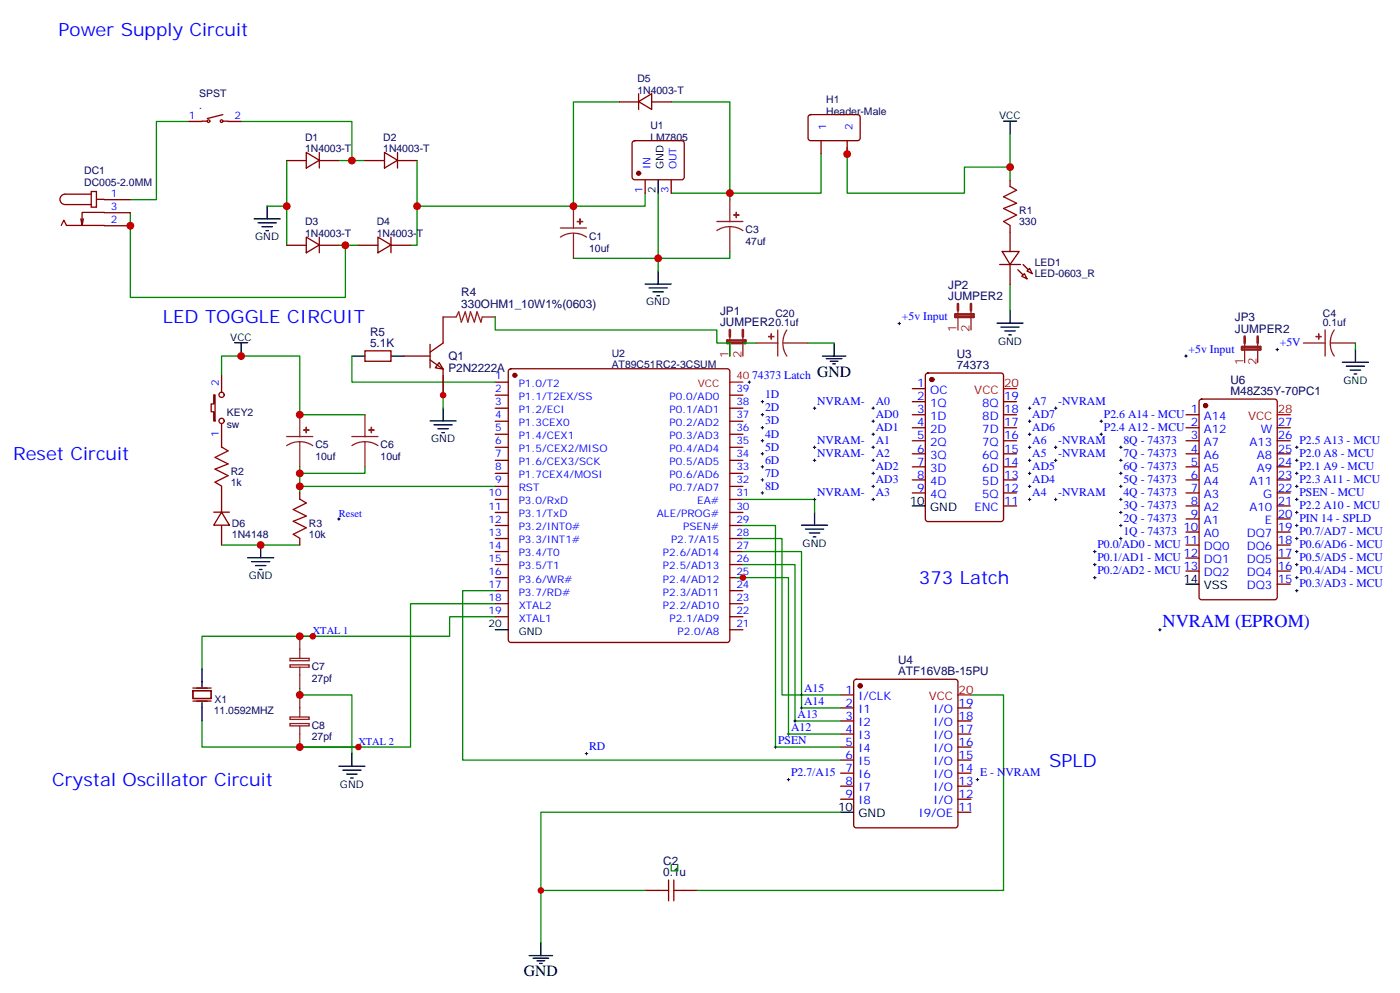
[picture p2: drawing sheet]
<svg xmlns="http://www.w3.org/2000/svg" width="379mm" height="269mm" viewBox="0 0 379 269" stroke-linecap="round" stroke-linejoin="round" font-family="sans-serif">
<g fill="none" stroke="#008700" stroke-width=".35">
<path d="M51.2 32.9h-8.9v21.1h-7M65.3 32.9h29.9v10.6M167.6 27.6h-12.4v28.2M181.7 27.6h15.9v24.7h24.6v-10.6M229.3 39.9v12.4h31.8v-7.1h12.3M273.4 36.4v12.4M35.3 57.6v22.9h58.2v-14.1M72.3 55.8h5.3M77.6 43.5v22.9M91.7 43.5h7.1M112.9 43.5v22.9h-1.8M174.6 52.3v3.5h-61.7"/>
<path d="M178.2 52.3v21.1M181.7 52.3h15.9v1.7M91.7 66.4h5.3M197.6 68.2v1.7h-42.4M273.4 77v7M95.2 96.4v7h38.9M134.1 85.8v3.5h59.9v3.6h3.6v3.5M60 101.7v-5.3h21.1v15.9h17.7M119.9 101.7v8.8M81.1 126.4v1.7h17.7v-1.7M81.1 128.1v5.3M81.1 131.7h53"/>
<path d="M201.1 135.2h19.4v3.5M60 147.5h21.1M134.1 159.9h-8.9v45.8h102.3M199.3 156.4h14.1v42.3h14.1M201.1 145.8h10.6v42.3h15.8M201.1 142.2h8.8v60h17.6M201.1 152.8h14.1v42.4h12.3M201.1 149.3h15.9v42.3h10.5M81.1 172.2h3.6M134.1 166.9h-12.4v5.3h-67v8.8M134.1 163.4h-23v38.8h-56.4v-7M81.1 186.3v1.8h14.1v15.9"/>
<path d="M262.8 188.1h8.8v52.9h-82.9M81.1 202.2h15.9M227.5 219.9h-81.1v21.1M181.7 234v1.7h1.7v-1.7M174.6 241h-28.2v14.1"/>
</g>
<g fill="none" stroke="#000" stroke-width=".35">
<path d="M271.6 32.8h3.6M273.4 32.8v3.5M68.8 59.2h7M72.3 55.7v3.5M178.2 48.8v3.5M69.8 60.3h5M70.9 61.4h2.8M72 62.4h.7M174.6 76.9h7.1M175.7 77.9h4.9M176.7 79h2.9M178.2 73.4v3.5"/>
<path d="M63.5 92.8h3.5M65.3 92.8v3.5M95.2 96.4h3.6M105.8 96.4h3.6M177.8 80.1h.7M269.9 87.5h7M270.9 88.5h5M272 89.6h2.8M273 90.6h.8M273.4 83.9v3.6M116.4 113.9h7.1M117.5 115h4.9"/>
<path d="M118.5 116h2.9M119.6 117.1h.7M119.9 110.4v3.5M220.5 138.6v3.6M246.9 136.9h3.6M67 151h7.1M68.1 152h4.9M69.1 153.1h2.9M70.2 154.1h.7M70.6 147.4v3.6M217 142.2h7M218 143.2h5"/>
<path d="M219.1 144.3h2.8M220.1 145.3h.7M321 158.1h3.6M134.1 170.5h3.5M54.7 181v4.9M54.7 190.1v1.4M54.7 191.6v3.6M91.7 207.4h7.1M92.8 208.5h4.9M93.8 209.5h2.9M94.9 210.6h.7M95.2 203.9v3.5"/>
<path d="M227.5 219.9h3.6M143.2 258.7h6.4M144.3 259.4h4.2M146.4 255.1v3.6M145.3 260.1h2.2M146 260.8h.8"/>
</g>
<g fill="none" stroke="#000" stroke-width=".27">
<path d="M202.5 103.4h.7M202.8 103.1v.7M206 108.7h.7M206 112.3h.7M206 115.8h.7M206 119.3h.7M206.4 108.4v.7M206.4 111.9v.7M206.4 115.4v.7M206.4 119v.7M220.1 110.5h.7M220.5 110.1v.7"/>
<path d="M236 114h.7M236 117.5h.7M236 110.5h.7M236.4 110.1v.7M236.4 113.7v.7M236.4 117.2v.7M278.3 114h.7M278.3 117.5h.7M278.3 110.5h.7M278.7 110.1v.7M278.7 113.7v.7M278.7 117.2v.7"/>
<path d="M285.4 110.5h.7M285.8 110.1v.7M297.7 114h.7M297.7 117.5h.7M298.1 113.7v.7M298.1 117.2v.7M206 122.8h.7M206 126.4h.7M206 129.9h.7M206 133.4h.7M206.4 122.5v.7M206.4 126v.7"/>
<path d="M206.4 129.5v.7M206.4 133.1v.7M220.1 121.1h.7M220.1 124.6h.7M220.1 135.2h.7M220.5 120.7v.7M220.5 124.2v.8M220.5 134.8v.7M236 128.1h.7M236 131.7h.7M236 121.1h.7M236 124.6h.7"/>
<path d="M236 135.2h.7M236.4 120.7v.7M236.4 124.2v.8M236.4 127.8v.7M236.4 131.3v.7M236.4 134.8v.7M278.3 128.1h.7M278.3 131.7h.7M278.3 121.1h.7M278.3 124.6h.7M278.3 135.2h.7M278.7 120.7v.7"/>
<path d="M278.7 124.2v.8M278.7 127.8v.7M278.7 131.3v.7M278.7 134.8v.7M285.4 121.1h.7M285.4 124.6h.7M285.4 135.2h.7M285.8 120.7v.7M285.8 124.2v.8M285.8 134.8v.7M303 128.1h.7M303 131.7h.7"/>
<path d="M303 121.1h.7M303 124.6h.7M303 135.2h.7M303 138.7h.7M303.4 120.7v.7M303.4 124.2v.8M303.4 127.8v.7M303.4 131.3v.7M303.4 134.8v.7M303.4 138.4v.7M350.7 128.1h.7M350.7 131.7h.7"/>
<path d="M350.7 121.1h.7M350.7 124.6h.7M350.7 135.2h.7M350.7 138.7h.7M351 120.7v.7M351 124.2v.8M351 127.8v.7M351 131.3v.7M351 134.8v.7M351 138.4v.7M91.4 140.5h.7M91.7 140.1v.7"/>
<path d="M296 149.3h.7M296 152.8h.7M296 156.4h.7M296.3 148.9v.7M296.3 152.5v.7M296.3 156v.7M303 145.8h.7M303 142.2h.7M303.4 141.9v.7M303.4 145.4v.7M350.7 145.8h.7M350.7 142.2h.7"/>
<path d="M350.7 149.3h.7M350.7 152.8h.7M350.7 156.4h.7M350.7 159.9h.7M351 141.9v.7M351 145.4v.7M351 148.9v.7M351 152.5v.7M351 156v.7M351 159.5v.7M84.3 172.2h.7M84.7 171.9v.7"/>
<path d="M313.6 170.5h.7M314 170.1v.7M213.1 198.7h.7M213.4 198.3v.7M214.8 195.2h.7M215.2 194.8v.7M216.6 191.6h.7M216.6 188.1h.7M217 187.7v.8M217 191.3v.7M96.7 202.2h.7M97 201.9v.7"/>
<path d="M158.4 204h.7M158.7 203.6v.7M209.5 202.2h.8M209.9 201.9v.7M213.1 211h.7M213.4 210.7v.7M264.2 211h.7M264.6 210.7v.7"/>
</g>
<g fill="none" stroke="#870000" stroke-width=".35">
<path d="M51.2 32.9h3.5M54.7 32.8h1.4M60.3 32.8h1.4M60.3 31l-4.2 1.1M61.7 32.9h3.6M167.6 27.6h5.3M171.3 38.3l.5-.2h12.7a.71 .71 0 0 1 .7 .7v9.2l-.2 .5-.5 .2h-12.7l-.5-.3-.2-.4v-9.2zM172.9 27.5l3.5-2.1v4.2zM172.9 25.4v4.2M176.4 27.6h5.3M219 31.2l.4-.2h12.7a.71 .71 0 0 1 .7 .7v5.7l-.4 .6-13 .1-.5-.3-.2-.4v-5.7zM222.2 38.2v3.5"/>
<path d="M229.3 38.2v3.5M22.6 59.2l-.4 1.8M24.7 51.8h1.4v4.3h-1.4zM24.7 52.5h-7.1a1.41 1.41 0 0 0-1.4 1.5 1.41 1.41 0 0 0 1.4 1.4h7.1M26.1 54h2.1M28.2 57.5h-6v3.5l-.3-1.8M28.2 57.6h7.1M28.2 54h7.1M77.6 43.5h5.3M82.9 41.3l3.5 2.1-3.5 2.1zM86.4 41.3v4.2M86.4 43.5h5.3"/>
<path d="M98.8 43.5h5.3M104.1 41.3l3.5 2.1-3.5 2.1zM107.6 43.5h5.3M107.6 41.3v4.2M174.6 48.8v3.5M181.7 48.8v3.5M273.4 48.8v1.7M16.6 61l.7-1.4 .7 1.4h10.2M28.2 61.1h7.1M77.6 66.4h5.3M82.9 64.2l3.5 2.1-3.5 2.1zM86.4 64.2v4.2"/>
<path d="M86.4 66.4h5.3M97 66.4h5.3M102.3 64.2l3.5 2.1-3.5 2.1zM105.8 66.4h5.3M105.8 64.2v4.2M270.6 71.6h5.6M271.3 68.1h4.6l-2.5 3.5zM273.4 61.1v7.1M273.4 71.7v5.3M275.5 73l1.4 1.4M276.6 74.8l.7-.7 .7 1.4zM276.9 71.6l1.4 1.4"/>
<path d="M278 73.4l.7-.7 .7 1.4zM98.8 95h7v2.8h-7zM57.9 106.9h.3v7h-.3v-2.4h-.8v-2.2h.8zM60 101.7v4.6M60 114.7v6.4M134.1 103.4h3.5M134.1 107h3.5M134.1 110.5h3.5M134.1 114h3.5M134.1 117.5h3.5M137.8 100l.5-.2h58.5a.71 .71 0 0 1 .8 .7v72.7l-.3 .5-.5 .2h-58.5l-.5-.2-.2-.5v-72.7zM197.6 107h3.5"/>
<path d="M197.6 110.5h3.5M197.6 114h3.5M197.6 117.5h3.5M246.9 105.2h3.6M246.9 108.7h3.6M246.9 112.3h3.6M246.9 115.8h3.6M246.9 119.3h3.6M250.7 101.2l.5-.2h19.7a.71 .71 0 0 1 .7 .7v39.1l-.7 .4h-19.7l-.5-.3-.2-.4v-38.8zM271.6 108.7h3.6M271.6 112.3h3.6M271.6 115.8h3.6"/>
<path d="M271.6 119.3h3.6M321 112.3h3.6M321 115.8h3.6M321 119.3h3.6M324.8 108.2l.5-.2h19.7a.71 .71 0 0 1 .7 .7v53.2l-.7 .4h-19.7l-.5-.2-.2-.5v-52.9zM345.7 115.8h3.5M345.7 119.3h3.5M57.9 138.6h4.2M60 138.6l2.1 3.6h-4.2zM60 131.7v7M81.1 133.4v1.8M134.1 121.1h3.5"/>
<path d="M134.1 124.6h3.5M134.1 128.1h3.5M134.1 131.7h3.5M134.1 135.2h3.5M134.1 138.7h3.5M197.6 121.1h3.5M197.6 124.6h3.5M197.6 128.1h3.5M197.6 131.7h3.5M197.6 135.2h3.5M197.6 138.7h3.5M246.9 122.8h3.6"/>
<path d="M246.9 126.4h3.6M246.9 129.9h3.6M246.9 133.4h3.6M271.6 122.8h3.6M271.6 126.4h3.6M271.6 129.9h3.6M271.6 133.4h3.6M271.6 136.9h3.6M321 122.8h3.6M321 126.4h3.6M321 129.9h3.6M321 133.4h3.6"/>
<path d="M321 136.9h3.6M345.7 122.8h3.5M345.7 126.4h3.5M345.7 129.9h3.5M345.7 133.4h3.5M345.7 136.9h3.5M60 142.2v5.3M81.1 145.8v1.7M134.1 142.2h3.5M134.1 145.8h3.5M134.1 149.3h3.5M134.1 152.8h3.5"/>
<path d="M134.1 156.4h3.5M134.1 159.9h3.5M197.6 142.2h3.5M197.6 145.8h3.5M197.6 149.3h3.5M197.6 152.8h3.5M197.6 156.4h3.5M197.6 159.9h3.5M321 140.5h3.6M321 144h3.6M321 147.5h3.6M321 151.1h3.6"/>
<path d="M321 154.6h3.6M345.7 140.5h3.5M345.7 144h3.5M345.7 147.5h3.5M345.7 151.1h3.5M345.7 154.6h3.5M345.7 158.1h3.5M134.1 163.4h3.5M134.1 166.9h3.5M197.6 163.4h3.5M197.6 166.9h3.5M197.6 170.5h3.5"/>
<path d="M52.2 187h4.9v2.1h-4.9zM52.2 189.8h4.9M52.2 186.2h4.9M227.5 188.1h3.6M227.5 191.6h3.6M227.5 195.2h3.6M227.5 198.7h3.6M231.3 184.1l.5-.2h26.8a.71 .71 0 0 1 .7 .7l-.1 39.1-.6 .4h-26.8l-.5-.2-.2-.5v-38.8zM259.3 191.6h3.5M259.3 195.2h3.5M259.3 198.7h3.5M227.5 202.2h3.6"/>
<path d="M227.5 205.7h3.6M227.5 209.3h3.6M227.5 212.8h3.6M227.5 216.3h3.6M259.3 202.2h3.5M259.3 205.7h3.5M259.3 209.3h3.5M259.3 212.8h3.5M259.3 216.3h3.5M259.3 219.9h3.5M174.6 241h3.6M185.2 241h3.5"/>
<circle cx="56.4" cy="32.8" r=".35"/>
<circle cx="60" cy="32.8" r=".35"/>
<circle cx="60" cy="113.9" r=".71"/>
<circle cx="60" cy="106.9" r=".71"/>
</g>
<g fill="#870000" stroke="#870000" stroke-width=".35">
<circle cx="172.9" cy="46.9" r=".53"/>
<circle cx="139.3" cy="101.6" r=".53"/>
<circle cx="252.2" cy="102.7" r=".53"/>
<circle cx="232.8" cy="185.6" r=".53"/>
<circle cx="326.3" cy="109.8" r=".53"/>
</g>
<g fill="none" stroke="#8c2424" stroke-width=".35">
<path d="M155.2 55.8v6M194 60h7.1M197.6 54v6M151.7 64.2a6.4 6.4 0 0 1 7 0M151.7 61.7h7M155.2 63.2v6.7M194 62.4a6.4 6.4 0 0 1 7.1 0M197.6 61.5v6.7M119.9 85.8h3.6l.7-1.4 .7 2.8 1-2.8 .7 2.8 .8-2.8 1 2.8 .7-2.8 1.1 2.8 .3-1.4h3.6M197.6 91.1v5.3M201.1 91.1v5.3M259.3 84v5.3"/>
<path d="M262.8 84v5.3M77.6 118.2h7.1M81.1 112.3v6M81.1 119.7v6.7M95.2 118.2h7.1M98.8 112.3v6M98.8 119.7v6.7M77.6 120.6a6.4 6.4 0 0 1 7.1 0M95.2 120.6a6.4 6.4 0 0 1 7.1 0M78.5 178.2h5.2v.6h-5.2zM78.5 180h5.2v.6h-5.2zM81.1 172.2v5.9"/>
<path d="M78.5 194.1h5.2v.6h-5.2zM78.5 195.8h5.2v.7h-5.2zM81.1 180.6v2.1M81.1 182.8v3.5M81.1 188.1v5.9M81.1 196.5v2.1M81.1 198.7v3.5"/>
</g>
<g fill="#8c2424" stroke="#8c2424" stroke-width=".35">
<path d="M198.6 58.2h1.4z"/>
<path d="M199.3 57.5v1.4z"/>
<path d="M82.2 116.4h1.4z"/>
<path d="M82.9 115.7v1.4z"/>
<path d="M99.8 116.4h1.4z"/>
<path d="M100.5 115.7v1.4z"/>
<path d="M156.3 60h1.4z"/>
<path d="M157 59.2v1.5z"/>
</g>
<path d="M273.4 50.4l1.8 1.1-3.6 1.8 3.6 1.7-3.6 1.4 3.6 1.8-3.6 1.8 1.8 1M60 121l1.7 1-3.5 1.8 3.5 1.8-3.5 1.4 3.5 1.7-3.5 1.8 1.8 1.1M81.1 135.1l1.8 1.1-3.5 1.7 3.5 1.8-3.5 1.4 3.5 1.8-3.5 1.7 1.7 1.1M181 238.2v5.6M182.4 238.2v5.6M178.2 241h2.8M182.4 241h2.8" fill="none" stroke="#a10000" stroke-width=".35"/>
<path d="M197.6 103.4h3.5M271.6 105.2h3.6M345.7 112.3h3.5M259.3 188.1h3.5" fill="none" stroke="#f00" stroke-width=".35"/>
<path d="M196.8 92.1h5v.8h-5zM197.6 89.3v1.8M201.1 89.3v1.8M258.6 85.1h4.9v.7h-4.9zM259.3 82.3v1.7M262.8 82.3v1.7" fill="none" stroke="#8c2424" stroke-width=".71"/>
<path d="M118.9 98.1l1 1.8-2.1-.3z" fill="#fff" stroke="#870000" stroke-width=".35"/>
<path d="M109.4 96.4h7M116.4 97.4l3.5 2.5v7.1M116.4 93.2v6.4M119.9 85.8v7.1l-3.5 2.4" fill="none" stroke="#870000" stroke-width=".35"/>
<path d="M204.6 92.9h6M210.5 89.3v7.1M212 92.9h6.7M213 89.3a6.4 6.4 0 0 0 0 7.1M336.9 92.9v5.2M340.4 92.9v5.2M352.8 92.9h6M358.7 89.3v7.1M360.2 92.9h6.7M361.2 89.3a6.4 6.4 0 0 0 0 7.1" fill="none" stroke="#8c2424" stroke-width=".35"/>
<path d="M336.2 93.9h4.9v.7h-4.9zM336.9 91.1v1.8M340.4 91.1v1.8" fill="none" stroke="#8c2424" stroke-width=".71"/>
<path d="M243.1 87.6h.7M243.4 87.2v.7M320.7 96.4h.7M321 96v.7M345.4 94.6h.7M345.7 94.3v.7" fill="none" stroke="#000" stroke-width=".27"/>
<g fill="#8c2424" stroke="#8c2424" stroke-width=".35">
<path d="M208.8 90.4v1.4z"/>
<path d="M208.1 91.1h1.4z"/>
<path d="M356.9 90.4l.1 1.4z"/>
<path d="M356.2 91.1h1.4z"/>
</g>
<path d="M201.1 92.9h3.5M218.7 92.9h7.1M366.9 92.9v1.7" fill="none" stroke="#008700" stroke-width=".35"/>
<path d="M222.6 96.4h6.4M223.7 97.1h4.2M224.7 97.8h2.1M225.4 98.5h.7M225.8 92.9v3.5M363.4 98.1h7M364.4 99.1h5M366.9 94.5v3.6M365.5 100.2h2.8M366.5 101.2h.7" fill="none" stroke="#000" stroke-width=".35"/>
<g fill="#c00">
<circle cx="77.6" cy="55.8" r="1.06"/>
<circle cx="95.2" cy="43.5" r="1.06"/>
<circle cx="93.5" cy="66.4" r="1.06"/>
<circle cx="35.3" cy="61.1" r="1.06"/>
<circle cx="155.2" cy="55.8" r="1.06"/>
<circle cx="112.9" cy="55.8" r="1.06"/>
<circle cx="178.2" cy="69.9" r="1.06"/>
<circle cx="197.6" cy="52.3" r="1.06"/>
<circle cx="273.4" cy="45.2" r="1.06"/>
<circle cx="229.3" cy="41.7" r="1.06"/>
<circle cx="65.3" cy="96.4" r="1.06"/>
<circle cx="70.6" cy="147.5" r="1.06"/>
<circle cx="81.1" cy="112.3" r="1.06"/>
<circle cx="81.1" cy="188.1" r="1.06"/>
<circle cx="81.1" cy="172.2" r="1.06"/>
<circle cx="81.1" cy="202.2" r="1.06"/>
<circle cx="81.1" cy="128.1" r="1.06"/>
<circle cx="81.1" cy="131.7" r="1.06"/>
<circle cx="84.7" cy="172.2" r=".88"/>
<circle cx="97" cy="202.2" r=".88"/>
<circle cx="146.4" cy="241" r=".88"/>
<circle cx="201.1" cy="156.4" r=".88"/>
<circle cx="119.9" cy="107" r=".88"/>
</g>
<g font-size="4.9" fill="#00f">
<text x="15.9" y="9.9">Power Supply Circuit</text>
<text x="44.1" y="87.6">LED TOGGLE CIRCUIT</text>
<text x="3.5" y="124.6">Reset Circuit</text>
<text x="248.7" y="158.1">373 Latch</text>
<text x="314.7" y="169.6">NVRAM (EPROM)</text>
<text x="284" y="207.5">SPLD</text>
<text x="14.1" y="212.8">Crystal Oscillator Circuit</text>
</g>
<g font-size="4.2">
<text x="221.2" y="102">GND</text>
<text x="141.8" y="264.3">GND</text>
</g>
<g font-size="3.2" fill="#000080">
<text x="124.9" y="83.3">330OHM1_10W1%(0603)</text>
<text x="124.9" y="80.2">R4</text>
<text x="256.6" y="81.2">JUMPER2</text>
<text x="256.6" y="78.1">JP2</text>
<text x="194.9" y="88.3">JUMPER2</text>
<text x="194.9" y="85.2">JP1</text>
<text x="334.3" y="86.9">JP3</text>
<text x="100.2" y="93.9">5.1K</text>
<text x="100.2" y="90.8">R5</text>
<text x="334.3" y="90">JUMPER2</text>
<text x="121.4" y="100.7">P2N2222A</text>
<text x="121.4" y="97.6">Q1</text>
<text x="259" y="99.9">74373</text>
<text x="259" y="96.8">U3</text>
<text x="333.1" y="107">M48Z35Y-70PC1</text>
<text x="333.1" y="103.9">U6</text>
<text x="243.1" y="179.7">U4</text>
<text x="243.1" y="182.8">ATF16V8B-15PU</text>
<text x="179.5" y="237.1">0.1u</text>
<text x="179.5" y="234">C2</text>
</g>
<g font-size="3.2" fill="#00f">
<text x="244.1" y="86.7">+5v Input</text>
<text x="321.7" y="95.5">+5v Input</text>
<text x="346.4" y="93.7">+5V</text>
<text x="207.1" y="107.8">1D</text>
<text x="248.3" y="104.8">1</text>
<text x="251.8" y="106.6">OC</text>
<text x="207.1" y="111.4">2D</text>
<text x="221.2" y="109.6">NVRAM-</text>
<text x="237.1" y="113.1">AD0</text>
<text x="237.1" y="109.6">A0</text>
<text x="248.3" y="108.4">2</text>
<text x="248.3" y="111.9">3</text>
<text x="251.8" y="110.1">1Q</text>
<text x="251.8" y="113.7">1D</text>
<text x="265.8" y="110.1">8Q</text>
<text x="265.9" y="113.7">8D</text>
<text x="271.8" y="111.9">18</text>
<text x="271.8" y="108.4">19</text>
<text x="279.4" y="113.1">AD7</text>
<text x="279.4" y="109.6">A7</text>
<text x="286.5" y="109.6">-NVRAM</text>
<text x="298.8" y="113.1">P2.6 A14 - MCU</text>
<text x="322.4" y="111.9">1</text>
<text x="325.9" y="113.7">A14</text>
<text x="207.1" y="114.9">3D</text>
<text x="207.1" y="118.4">4D</text>
<text x="237.1" y="116.7">AD1</text>
<text x="248.3" y="115.4">4</text>
<text x="248.3" y="119">5</text>
<text x="251.8" y="117.2">2D</text>
<text x="265.9" y="117.2">7D</text>
<text x="271.8" y="119">16</text>
<text x="271.8" y="115.4">17</text>
<text x="279.4" y="116.7">AD6</text>
<text x="298.8" y="116.7">P2.4 A12 - MCU</text>
<text x="322.4" y="115.4">2</text>
<text x="322.4" y="119">3</text>
<text x="325.9" y="117.2">A12</text>
<text x="341.3" y="117.2">W</text>
<text x="345.9" y="119">26</text>
<text x="345.9" y="115.4">27</text>
<text x="207.1" y="122">5D</text>
<text x="207.1" y="125.5">6D</text>
<text x="221.2" y="123.7">NVRAM-</text>
<text x="221.2" y="120.2">NVRAM-</text>
<text x="237.1" y="120.2">A1</text>
<text x="237.1" y="123.7">A2</text>
<text x="248.3" y="122.5">6</text>
<text x="251.8" y="120.7">2Q</text>
<text x="251.8" y="124.2">3Q</text>
<text x="265.8" y="124.2">6Q</text>
<text x="265.8" y="120.7">7Q</text>
<text x="271.8" y="122.5">15</text>
<text x="279.4" y="123.7">A5</text>
<text x="279.4" y="120.2">A6</text>
<text x="286.5" y="120.2">-NVRAM</text>
<text x="286.5" y="123.7">-NVRAM</text>
<text x="304.1" y="123.7">7Q - 74373</text>
<text x="304.1" y="120.2">8Q - 74373</text>
<text x="322.4" y="122.5">4</text>
<text x="325.9" y="120.7">A7</text>
<text x="325.9" y="124.2">A6</text>
<text x="338.2" y="120.7">A13</text>
<text x="340.2" y="124.2">A8</text>
<text x="345.9" y="122.5">25</text>
<text x="351.7" y="123.7">P2.0 A8 - MCU</text>
<text x="351.7" y="120.2">P2.5 A13 - MCU</text>
<text x="207.1" y="129">7D</text>
<text x="237.1" y="127.2">AD2</text>
<text x="237.1" y="130.8">AD3</text>
<text x="248.3" y="126">7</text>
<text x="248.3" y="129.5">8</text>
<text x="251.8" y="127.8">3D</text>
<text x="251.8" y="131.3">4D</text>
<text x="265.9" y="131.3">5D</text>
<text x="265.9" y="127.8">6D</text>
<text x="271.8" y="129.5">13</text>
<text x="271.8" y="126">14</text>
<text x="279.4" y="130.8">AD4</text>
<text x="279.4" y="127.2">AD5</text>
<text x="304.1" y="130.8">5Q - 74373</text>
<text x="304.1" y="127.2">6Q - 74373</text>
<text x="322.4" y="126">5</text>
<text x="322.4" y="129.5">6</text>
<text x="325.9" y="127.8">A5</text>
<text x="325.9" y="131.3">A4</text>
<text x="338.2" y="131.3">A11</text>
<text x="340.2" y="127.8">A9</text>
<text x="345.9" y="129.5">23</text>
<text x="345.9" y="126">24</text>
<text x="351.7" y="127.2">P2.1 A9 - MCU</text>
<text x="351.7" y="130.8">P2.3 A11 - MCU</text>
<text x="207.1" y="132.5">8D</text>
<text x="221.2" y="134.3">NVRAM-</text>
<text x="237.1" y="134.3">A3</text>
<text x="248.3" y="133.1">9</text>
<text x="251.8" y="134.8">4Q</text>
<text x="265.8" y="134.8">5Q</text>
<text x="271.8" y="136.6">11</text>
<text x="271.8" y="133.1">12</text>
<text x="279.4" y="134.3">A4</text>
<text x="286.5" y="134.3">-NVRAM</text>
<text x="304.1" y="137.8">3Q - 74373</text>
<text x="304.1" y="134.3">4Q - 74373</text>
<text x="322.4" y="133.1">7</text>
<text x="322.4" y="136.6">8</text>
<text x="325.9" y="134.8">A3</text>
<text x="342" y="134.8">G</text>
<text x="345.9" y="136.6">21</text>
<text x="345.9" y="133.1">22</text>
<text x="351.7" y="137.8">P2.2 A10 - MCU</text>
<text x="351.7" y="134.3">PSEN - MCU</text>
<text x="263.7" y="138.4">ENC</text>
<text x="304.1" y="141.4">2Q - 74373</text>
<text x="320.3" y="143.7">10</text>
<text x="322.4" y="140.1">9</text>
<text x="325.9" y="138.4">A2</text>
<text x="325.9" y="141.9">A1</text>
<text x="338.2" y="138.4">A10</text>
<text x="342.4" y="141.9">E</text>
<text x="345.9" y="143.7">19</text>
<text x="345.9" y="140.1">20</text>
<text x="351.7" y="141.4">PIN 14 - SPLD</text>
<text x="297" y="148.4">P0.0/AD0 - MCU</text>
<text x="304.1" y="144.9">1Q - 74373</text>
<text x="320.3" y="147.2">11</text>
<text x="325.9" y="145.4">A0</text>
<text x="325.9" y="148.9">DQ0</text>
<text x="337.5" y="148.9">DQ6</text>
<text x="337.5" y="145.4">DQ7</text>
<text x="345.9" y="147.2">18</text>
<text x="351.7" y="148.4">P0.6/AD6 - MCU</text>
<text x="351.7" y="144.9">P0.7/AD7 - MCU</text>
<text x="297" y="151.9">P0.1/AD1 - MCU</text>
<text x="297" y="155.5">P0.2/AD2 - MCU</text>
<text x="320.3" y="150.7">12</text>
<text x="320.3" y="154.2">13</text>
<text x="325.9" y="152.5">DQ1</text>
<text x="325.9" y="156">DQ2</text>
<text x="337.5" y="156">DQ4</text>
<text x="337.5" y="152.5">DQ5</text>
<text x="345.9" y="154.2">16</text>
<text x="345.9" y="150.7">17</text>
<text x="351.7" y="155.5">P0.4/AD4 - MCU</text>
<text x="351.7" y="151.9">P0.5/AD5 - MCU</text>
<text x="337.5" y="159.5">DQ3</text>
<text x="345.9" y="157.8">15</text>
<text x="351.7" y="159">P0.3/AD3 - MCU</text>
<text x="217.7" y="190.7">A14</text>
<text x="217.7" y="187.2">A15</text>
<text x="228.9" y="187.7">1</text>
<text x="228.9" y="191.3">2</text>
<text x="232.4" y="189.5">I/CLK</text>
<text x="259.5" y="191.3">19</text>
<text x="214.1" y="197.8">A12</text>
<text x="215.9" y="194.3">A13</text>
<text x="228.9" y="194.8">3</text>
<text x="232.4" y="193">I1</text>
<text x="232.4" y="196.6">I2</text>
<text x="252.7" y="196.6">I/O</text>
<text x="252.7" y="193">I/O</text>
<text x="259.5" y="194.8">18</text>
<text x="159.5" y="203.1">RD</text>
<text x="210.6" y="201.3">PSEN</text>
<text x="228.9" y="198.3">4</text>
<text x="228.9" y="201.9">5</text>
<text x="232.4" y="200.1">I3</text>
<text x="232.4" y="203.6">I4</text>
<text x="252.7" y="203.6">I/O</text>
<text x="252.7" y="200.1">I/O</text>
<text x="259.5" y="201.9">16</text>
<text x="259.5" y="198.3">17</text>
<text x="228.9" y="205.4">6</text>
<text x="228.9" y="208.9">7</text>
<text x="232.4" y="207.2">I5</text>
<text x="252.7" y="207.2">I/O</text>
<text x="259.5" y="208.9">14</text>
<text x="259.5" y="205.4">15</text>
<text x="214.1" y="210.1">P2.7/A15</text>
<text x="228.9" y="212.4">8</text>
<text x="228.9" y="216">9</text>
<text x="232.4" y="210.7">I6</text>
<text x="232.4" y="214.2">I7</text>
<text x="252.7" y="214.2">I/O</text>
<text x="252.7" y="210.7">I/O</text>
<text x="259.5" y="216">12</text>
<text x="259.5" y="212.4">13</text>
<text x="265.3" y="210.1">E - NVRAM</text>
<text x="232.4" y="217.7">I8</text>
<text x="248.7" y="221.3">I9/OE</text>
<text x="252.7" y="217.7">I/O</text>
<text x="259.5" y="219.5">11</text>
</g>
<g font-size="3.2" fill="#8d2323">
<text x="258.9" y="89.9" transform="rotate(-90 258.9 89.9)">1</text>
<text x="262.5" y="89.9" transform="rotate(-90 262.5 89.9)">2</text>
<text x="197.2" y="97" transform="rotate(-90 197.2 97)">1</text>
<text x="200.7" y="97" transform="rotate(-90 200.7 97)">2</text>
<text x="336.5" y="98.7" transform="rotate(-90 336.5 98.7)">1</text>
<text x="340.1" y="98.7" transform="rotate(-90 340.1 98.7)">2</text>
</g>
<g font-size="3.2" fill="#f00">
<text x="263.7" y="106.6">VCC</text>
<text x="271.8" y="104.8">20</text>
<text x="337.8" y="113.7">VCC</text>
<text x="345.9" y="111.9">28</text>
<text x="251.4" y="189.5">VCC</text>
<text x="259.5" y="187.7">20</text>
</g>
<g font-size="3.2">
<text x="246.3" y="136.6">10</text>
<text x="251.8" y="138.4">GND</text>
<text x="320.3" y="157.8">14</text>
<text x="325.9" y="159.5">VSS</text>
<text x="226.9" y="219.5">10</text>
<text x="232.4" y="221.3">GND</text>
</g>
<g font-size="2.8" fill="#000080">
<text x="172.5" y="22.2">D5</text>
<text x="53.9" y="29.5">.</text>
<text x="53.9" y="26.4">SPST</text>
<text x="172.5" y="25.4">1N4003-T</text>
<text x="223.7" y="27.8">H1</text>
<text x="176" y="34.9">U1</text>
<text x="223.7" y="31">Header-Male</text>
<text x="82.6" y="41.2">1N4003-T</text>
<text x="82.6" y="38.1">D1</text>
<text x="103.7" y="41.2">1N4003-T</text>
<text x="103.7" y="38.1">D2</text>
<text x="176" y="38.1">LM7805</text>
<text x="22.8" y="47.2">DC1</text>
<text x="22.8" y="50.4">DC005-2.0MM</text>
<text x="275.9" y="57.9">R1</text>
<text x="82.6" y="64.2">1N4003-T</text>
<text x="82.6" y="61">D3</text>
<text x="102" y="64.2">1N4003-T</text>
<text x="102" y="61">D4</text>
<text x="159.5" y="64.9">C1</text>
<text x="201.8" y="63.2">C3</text>
<text x="275.9" y="60.9">330</text>
<text x="159.5" y="68.1">10uf</text>
<text x="201.8" y="66.4">47uf</text>
<text x="280.1" y="75">LED-0603_R</text>
<text x="280.1" y="72">LED1</text>
<text x="209.9" y="88.3">0.1uf</text>
<text x="209.9" y="85.8">C20</text>
<text x="358.1" y="88.3">0.1uf</text>
<text x="358.1" y="85.8">C4</text>
<text x="165.6" y="99.7">AT89C51RC2-3CSUM</text>
<text x="165.6" y="96.7">U2</text>
<text x="61.4" y="112.6">KEY2</text>
<text x="61.4" y="115.7">sw</text>
<text x="85.4" y="124.6">10uf</text>
<text x="85.4" y="121.4">C5</text>
<text x="103" y="124.6">10uf</text>
<text x="103" y="121.4">C6</text>
<text x="62.4" y="131.6">1k</text>
<text x="62.4" y="128.4">R2</text>
<text x="62.8" y="142.6">D6</text>
<text x="83.6" y="142.6">R3</text>
<text x="62.8" y="145.7">1N4148</text>
<text x="83.6" y="145.7">10k</text>
<text x="84.4" y="184.5">27pf</text>
<text x="84.4" y="181.4">C7</text>
<text x="58" y="190.2">X1</text>
<text x="57.9" y="193.4">11.0592MHZ</text>
<text x="84.4" y="197.2">C8</text>
<text x="84.4" y="200.4">27pf</text>
</g>
<g font-size="2.8" fill="#00f">
<text x="51.1" y="32.1">1</text>
<text x="63.5" y="32.1">2</text>
<text x="223.7" y="35.3" transform="rotate(-90 223.7 35.3)">1</text>
<text x="230.7" y="35.3" transform="rotate(-90 230.7 35.3)">2</text>
<text x="176" y="45.8" transform="rotate(-90 176 45.8)">IN</text>
<text x="183.1" y="45.8" transform="rotate(-90 183.1 45.8)">OUT</text>
<text x="30" y="53.3">1</text>
<text x="173.9" y="52.2" transform="rotate(-90 173.9 52.2)">1</text>
<text x="181" y="52.2" transform="rotate(-90 181 52.2)">3</text>
<text x="30" y="56.8">3</text>
<text x="30" y="60.3">2</text>
<text x="59.3" y="104.4" transform="rotate(-90 59.3 104.4)">2</text>
<text x="134" y="102.6">1</text>
<text x="134" y="106.2">2</text>
<text x="140.4" y="104.8">P1.0/T2</text>
<text x="199.3" y="106.2">39</text>
<text x="134" y="109.7">3</text>
<text x="134" y="113.2">4</text>
<text x="140.4" y="108.3">P1.1/T2EX/SS</text>
<text x="140.4" y="111.8">P1.2/ECI</text>
<text x="181.3" y="111.8">P0.1/AD1</text>
<text x="181.3" y="108.3">P0.0/AD0</text>
<text x="199.3" y="113.2">37</text>
<text x="199.3" y="109.7">38</text>
<text x="59.3" y="118.2" transform="rotate(-90 59.3 118.2)">1</text>
<text x="134" y="116.8">5</text>
<text x="140.4" y="115.3">P1.3CEX0</text>
<text x="140.4" y="118.9">P1.4/CEX1</text>
<text x="181.3" y="118.9">P0.3/AD3</text>
<text x="181.3" y="115.3">P0.2/AD2</text>
<text x="199.3" y="116.8">36</text>
<text x="134" y="120.3">6</text>
<text x="134" y="123.8">7</text>
<text x="140.4" y="122.4">P1.5/CEX2/MISO</text>
<text x="140.4" y="125.9">P1.6/CEX3/SCK</text>
<text x="181.3" y="125.9">P0.5/AD5</text>
<text x="181.3" y="122.4">P0.4/AD4</text>
<text x="199.3" y="123.8">34</text>
<text x="199.3" y="120.3">35</text>
<text x="134" y="127.3">8</text>
<text x="134" y="130.9">9</text>
<text x="140.4" y="129.5">P1.7CEX4/MOSI</text>
<text x="181.3" y="129.5">P0.6/AD6</text>
<text x="199.3" y="130.9">32</text>
<text x="199.3" y="127.3">33</text>
<text x="132.2" y="134.4">10</text>
<text x="132.2" y="137.9">11</text>
<text x="140.4" y="133">RST</text>
<text x="140.4" y="136.5">P3.0/RxD</text>
<text x="181.3" y="133">P0.7/AD7</text>
<text x="188.7" y="136.5">EA#</text>
<text x="199.3" y="137.9">30</text>
<text x="199.3" y="134.4">31</text>
<text x="91.7" y="139.8">Reset</text>
<text x="132.2" y="141.4">12</text>
<text x="140.4" y="140">P3.1/TxD</text>
<text x="140.4" y="143.6">P3.2/INT0#</text>
<text x="177.8" y="140">ALE/PROG#</text>
<text x="184.9" y="143.6">PSEN#</text>
<text x="199.3" y="141.4">29</text>
<text x="132.2" y="145">13</text>
<text x="132.2" y="148.5">14</text>
<text x="140.4" y="147.1">P3.3/INT1#</text>
<text x="181.6" y="147.1">P2.7/A15</text>
<text x="199.3" y="148.5">27</text>
<text x="199.3" y="145">28</text>
<text x="132.2" y="152">15</text>
<text x="132.2" y="155.6">16</text>
<text x="140.4" y="150.6">P3.4/T0</text>
<text x="140.4" y="154.1">P3.5/T1</text>
<text x="179.5" y="154.1">P2.5/AD13</text>
<text x="179.5" y="150.6">P2.6/AD14</text>
<text x="199.3" y="155.6">25</text>
<text x="199.3" y="152">26</text>
<text x="132.2" y="159.1">17</text>
<text x="140.4" y="157.7">P3.6/WR#</text>
<text x="140.4" y="161.2">P3.7/RD#</text>
<text x="179.5" y="161.2">P2.3/AD11</text>
<text x="179.5" y="157.7">P2.4/AD12</text>
<text x="199.3" y="159.1">24</text>
<text x="132.2" y="162.6">18</text>
<text x="132.2" y="166.1">19</text>
<text x="140.4" y="164.7">XTAL2</text>
<text x="179.5" y="164.7">P2.2/AD10</text>
<text x="199.3" y="166.1">22</text>
<text x="199.3" y="162.6">23</text>
<text x="84.7" y="171.6">XTAL 1</text>
<text x="140.4" y="168.3">XTAL1</text>
<text x="181.3" y="168.3">P2.1/AD9</text>
<text x="183.4" y="171.8">P2.0/A8</text>
<text x="199.3" y="169.7">21</text>
<text x="97" y="201.6">XTAL 2</text>
</g>
<g font-size="2.8">
<text x="270.5" y="32.2">VCC</text>
<text x="179.6" y="45.8" transform="rotate(-90 179.6 45.8)">GND</text>
<text x="177.4" y="52.2" transform="rotate(-90 177.4 52.2)">2</text>
<text x="69.1" y="65">GND</text>
<text x="174.9" y="82.7">GND</text>
<text x="62.3" y="92.2">VCC</text>
<text x="270.2" y="93.3">GND</text>
<text x="363.7" y="103.8">GND</text>
<text x="116.7" y="119.7">GND</text>
<text x="217.3" y="147.9">GND</text>
<text x="67.3" y="156.8">GND</text>
<text x="132.2" y="169.7">20</text>
<text x="140.4" y="171.8">GND</text>
<text x="92" y="213.2">GND</text>
</g>
<g font-size="2.8" fill="#f00">
<text x="188.9" y="104.8">VCC</text>
<text x="199.3" y="102.6">4074373 Latch</text>
</g>
</svg>
